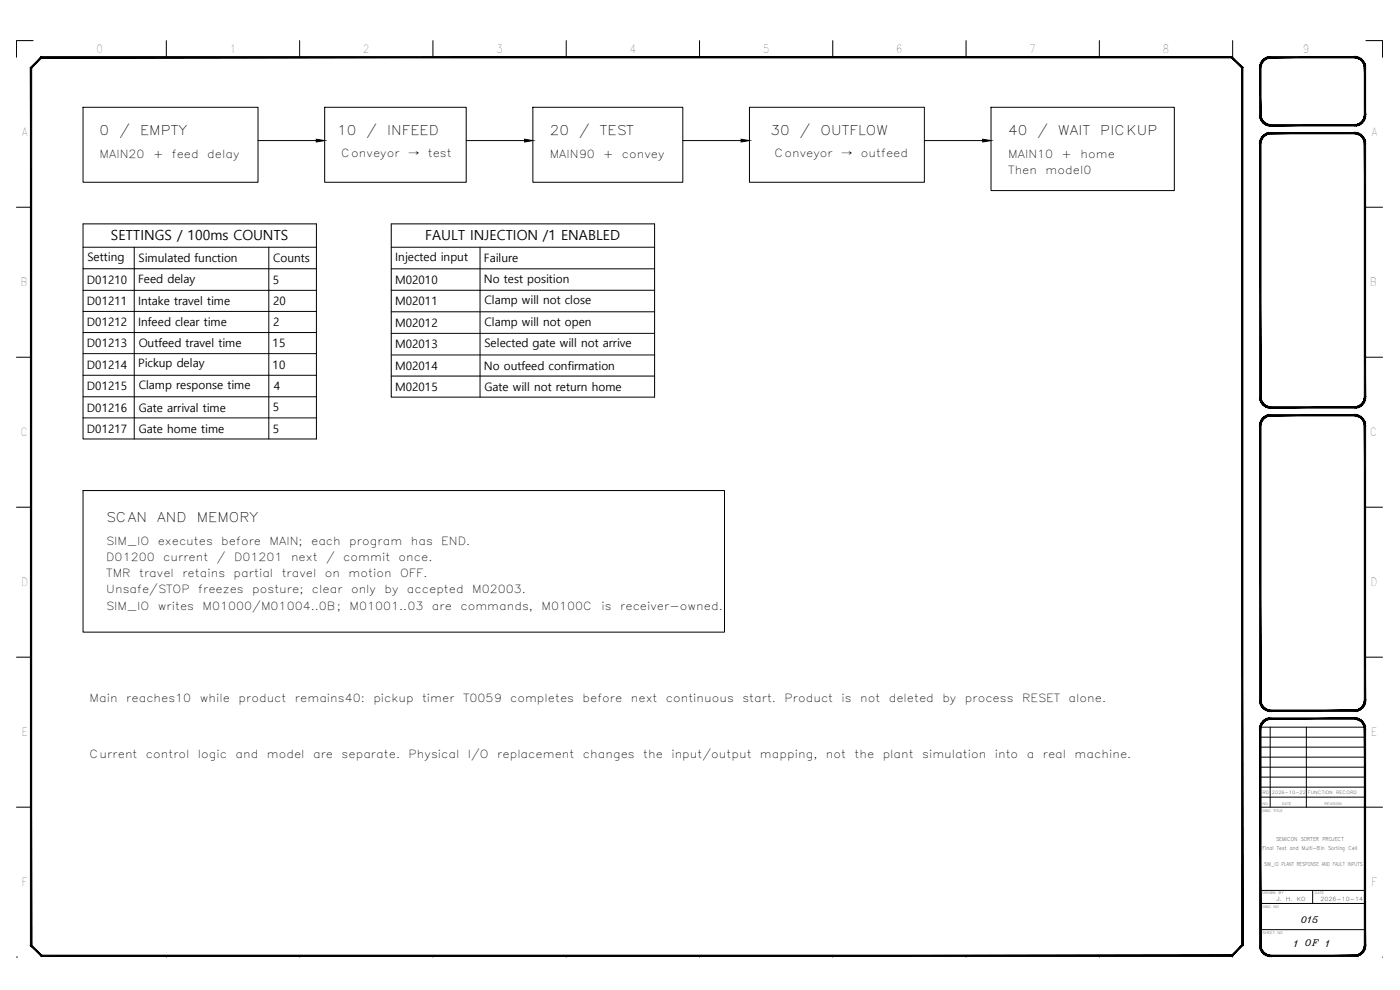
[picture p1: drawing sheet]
<svg xmlns="http://www.w3.org/2000/svg" width="420mm" height="297mm" viewBox="0 0 420 297" stroke-linecap="round" stroke-linejoin="round" font-family="sans-serif">
<g fill="none" stroke="#000" stroke-width=".3">
<path d="M9.9 12.2h-5v5M49.9 12.2v5M89.9 12.2v5M129.9 12.2v5M169.9 12.2v5M209.9 12.2v5M249.9 12.2v5M289.9 12.2v5M329.9 12.2v5M369.9 12.2v5M409.9 12.2h5v5M24.9 32.2h52.5v22.5h-52.5z"/>
<path d="M97.4 32.2h42.5v22.5h-42.5zM159.9 32.2h45v22.5h-45zM224.9 32.2h52.5v22.5h-52.5zM297.4 32.2h55v25h-55zM372.8 20.3v17.6M77.4 42.2h17.5M139.9 42.2h17.5M204.9 42.2h17.5M277.4 42.2h17.5M4.9 62.2h4.4M24.9 67.2h70.1v64.5h-70.1zM24.9 74.2h70.1"/>
<path d="M40.3 74.2v57.5M80.7 74.2v57.5M117.4 67.2h79.1v52h-79.1zM117.4 74.2h79.1M144.1 74.2v45M409.9 62.2h5M24.9 80.6h70.1M24.9 87.1h70.1M24.9 93.4h70.1M24.9 99.8h70.1M117.4 80.7h79.1M117.4 87.1h79.1"/>
<path d="M117.4 93.5h79.1M4.9 107.2h4.4M24.9 106.1h70.1M24.9 112.6h70.1M24.9 119.1h70.1M117.4 100h79.1M117.4 106.5h79.1M117.4 112.8h79.1M409.9 107.2h5M24.9 125.4h70.1M4.9 152.2h4.4M24.9 147.2h192.5v42.5h-192.5z"/>
<path d="M409.9 152.2h5M4.9 197.2h4.4M409.9 197.2h5M378.3 218.2h31.4M381.2 218.2v24M392.1 218.2v24M378.2 239.2h31.4M378.3 236.2h31.3M378.3 233.2h31.3M378.3 230.2h31.3M378.3 227.2h31.4M378.3 224.2h31.4"/>
<path d="M378.3 221.2h31.4M4.9 242.2h4.4M372.8 259.4v24.2M378.2 242.2h31.4M409.9 242.2h5M378.2 278.9h31.4M378.2 271.1h31.4M378.2 267.2h31.4M393.9 267.2v3.9M4.9 287.2h.1M49.9 286.8v.4M89.9 286.8v.4"/>
<path d="M129.9 286.8v.4M169.9 286.8v.4M209.9 286.8v.4M249.9 286.8v.4M289.9 286.8v.4M329.9 286.8v.4M369.9 286.5v.7M414.9 287.2h.1"/>
</g>
<g fill="#000" stroke="#000" stroke-width=".3">
<path d="M94.9 41.8l2.5 .4-2.5 .4zM157.4 41.8l2.5 .4-2.5 .4zM222.4 41.8l2.5 .4-2.5 .4zM294.9 41.8l2.5 .4-2.5 .4z"/>
<path d="M380.9 17h.5v.4zM380.9 17v.4h.5zM380.4 17.2l.5-.2v.4zM380.4 17.2l.1 .3 .4-.1zM379.9 17.3l.5-.1 .1 .3zM379.9 17.3l.2 .4 .4-.2zM379.4 17.6l.5-.3 .2 .4zM379.4 17.6l.3 .3 .4-.2zM379 18l.4-.4 .3 .3zM379 18l.3 .2 .4-.3zM379 18l.3 .2-.6 .2zM378.7 18.4l.3 .2 .3-.4zM378.7 18.4l.3 .2-.6 .2zM378.4 18.8l.4 .2 .2-.4zM378.4 18.8l.4 .2-.6 .3zM378.2 19.3l.4 .1 .2-.4zM378.2 19.3l.4 .1-.5 .4zM378.1 19.8l.4 .1 .1-.5zM378.1 19.8l.4 .1-.5 .4zM378.5 19.9l-.5 .4h.4z"/>
<path d="M381.4 17.4h25.1v-.4zM381.4 17h25.1l-25.1 .4z"/>
<path d="M378 34.5h.4l-.3 .5zM378.4 34.5l-.3 .5 .4-.1zM378.1 35l.4-.1-.3 .6zM378.5 34.9l-.3 .6 .4-.1zM378.2 35.5l.4-.1-.2 .6zM378.6 35.4l-.2 .6 .4-.2zM378.4 36l.4-.2-.1 .6zM378.8 35.8l-.1 .6 .3-.2zM378.7 36.4l.3-.2v.6zM379 36.2v.6l.3-.3zM379 36.8l.3-.3 .1 .7zM379.3 36.5l.1 .7 .3-.4zM379.7 36.8l.2 .6-.5-.2zM379.7 36.8l.2 .6 .2-.3zM380.1 37.1l.3 .5-.5-.2zM380.1 37.1l.3 .5 .1-.3zM380.5 37.3l.4 .5-.5-.2zM380.5 37.3l.4 .5v-.4zM380.9 37.4l.5 .4h-.5zM380.9 37.4l.5 .4v-.4z"/>
<path d="M378 20.3l.4 14.2v-14.2zM378 20.3l.4 14.2h-.4z"/>
<path d="M380.9 39.8h.5v.3zM380.9 39.8v.4l.5-.1zM380.4 39.9l.5-.1v.4zM380.4 39.9l.1 .4 .4-.1zM379.9 40.1l.5-.2 .1 .4zM379.9 40.1l.2 .4 .4-.2zM379.4 40.4l.5-.3 .2 .4zM379.4 40.4l.3 .3 .4-.2zM379 40.7l.4-.3 .3 .3zM379 40.7l.3 .3 .4-.3zM379 40.7l.3 .3-.6 .1zM378.7 41.1l.3 .3 .3-.4zM378.7 41.1l.3 .3-.6 .2zM378.4 41.6l.4 .2 .2-.4zM378.4 41.6l.4 .2-.6 .3zM378.2 42.1l.4 .1 .2-.4zM378.2 42.1l.4 .1-.5 .4zM378.1 42.6h.4l.1-.4zM378.1 42.6h.4l-.5 .5zM378.5 42.6l-.5 .5h.4z"/>
<path d="M381.4 37.8h25.1v-.4zM381.4 37.4h25.1l-25.1 .4z"/>
<path d="M406.5 37.4l.5 .4h-.5zM406.5 37.4l.5 .4v-.4zM407 37.4l.5 .2-.5 .2zM407 37.4l.5 .2-.1-.3zM407.4 37.3l.6 .1-.5 .2zM407.4 37.3l.6 .1-.2-.3zM407.8 37.1l.7 .1-.5 .2zM407.8 37.1l.7 .1-.3-.4zM408.2 36.8h.7l-.4 .4zM408.2 36.8h.7l-.3-.3zM408.6 36.5l.6-.1-.3 .4zM408.9 36.2l-.3 .3 .6-.1zM408.9 36.2l.6-.2-.3 .4zM409.1 35.8l-.2 .4 .6-.2zM409.1 35.8l.6-.3-.2 .5zM409.3 35.4l-.2 .4 .6-.3zM409.3 35.4l.5-.4-.1 .5zM409.4 34.9l-.1 .5 .5-.4zM409.8 34.5v.5l-.4-.1zM409.5 34.5l-.1 .4 .4-.4z"/>
<path d="M409.5 20.3l.3 14.2v-14.2zM409.5 20.3l.3 14.2h-.3z"/>
<path d="M409.8 19.8v.5h-.3zM409.4 19.9l.1 .4 .3-.5zM409.7 19.3l.1 .5-.4 .1zM409.3 19.4l.1 .5 .3-.6zM409.5 18.8l.2 .5-.4 .1zM409.1 19l.2 .4 .2-.6zM409.2 18.4l.3 .4-.4 .2zM408.9 18.6l.2 .4 .1-.6zM408.9 18l.3 .4-.3 .2zM408.9 18l-.3 .2 .3 .4zM408.5 17.6l.4 .4-.3 .2zM408.5 17.6l-.3 .3 .4 .3zM408 17.3l.5 .3-.3 .3zM408 17.3l-.2 .4 .4 .2zM407.5 17.2l.5 .1-.2 .4zM407.5 17.2l-.1 .3 .4 .2zM407 17l.5 .2-.1 .3zM407 17v.4l.4 .1zM406.5 17h.5v.4zM406.5 17v.4h.5z"/>
<path d="M378 43.1l.4 76v-76zM378 43.1l.4 76h-.4z"/>
<path d="M381.4 40.1h25.1v-.3zM381.4 39.8h25.1l-25.1 .3z"/>
<path d="M409.5 43.1l.3 76v-76zM409.5 43.1l.3 76h-.3z"/>
<path d="M409.8 42.6v.5h-.3zM409.4 42.6l.1 .5 .3-.5zM409.7 42.1l.1 .5h-.4zM409.3 42.2l.1 .4 .3-.5zM409.5 41.6l.2 .5-.4 .1zM409.1 41.8l.2 .4 .2-.6zM409.2 41.1l.3 .5-.4 .2zM408.9 41.4l.2 .4 .1-.7zM408.9 40.7l.3 .4-.3 .3zM408.9 40.7l-.3 .3 .3 .4zM408.5 40.4l.4 .3-.3 .3zM408.5 40.4l-.3 .3 .4 .3zM408 40.1l.5 .3-.3 .3zM408 40.1l-.2 .4 .4 .2zM407.5 39.9l.5 .2-.2 .4zM407.5 39.9l-.1 .4 .4 .2zM407 39.8l.5 .1-.1 .4zM407 39.8v.4l.4 .1zM406.5 39.8h.5v.4zM406.5 39.8v.3l.5 .1z"/>
<path d="M378 119.1h.4l-.3 .5zM378.4 119.1l-.3 .5h.4zM378.1 119.6h.4l-.3 .5zM378.5 119.6l-.3 .5 .4-.1zM378.2 120.1l.4-.1-.2 .6zM378.6 120l-.2 .6 .4-.2zM378.4 120.6l.4-.2-.1 .7zM378.8 120.4l-.1 .7 .3-.3zM378.7 121.1l.3-.3v.7zM379 120.8v.7l.3-.3zM379 121.5l.3-.3 .1 .6zM379.3 121.2l.1 .6 .3-.3zM379.7 121.5l.2 .6-.5-.3zM379.7 121.5l.2 .6 .2-.4zM380.1 121.7l.3 .6-.5-.2zM380.1 121.7l.3 .6 .1-.4zM380.5 121.9l.4 .5-.5-.1zM380.5 121.9l.4 .5v-.4zM380.9 122l.5 .4h-.5zM380.9 122l.5 .4v-.4z"/>
<path d="M378 127.7l.4 82.4v-82.4zM378 127.7l.4 82.4h-.4z"/>
<path d="M381.4 122v.4l25.1-.4zM381.4 122.4l25.1-.4v.4z"/>
<path d="M381.4 124.4v.4l25.1-.4zM381.4 124.8l25.1-.4v.4z"/>
<path d="M380.9 124.5l.5-.1v.4zM380.9 124.5v.3h.5zM380.4 124.6l.5-.1v.3zM380.4 124.6l.1 .3 .4-.1zM379.9 124.8l.5-.2 .1 .3zM379.9 124.8l.2 .3 .4-.2zM379.4 125l.5-.2 .2 .3zM379.4 125l.3 .4 .4-.3zM379 125.4l.4-.4 .3 .4zM379 125.4l.3 .3 .4-.3zM379 125.4l.3 .3-.6 .1zM378.7 125.8l.3 .2 .3-.3zM378.7 125.8l.3 .2-.6 .2zM378.4 126.2l.4 .2 .2-.4zM378.4 126.2l.4 .2-.6 .3zM378.2 126.7l.4 .1 .2-.4zM378.2 126.7l.4 .1-.5 .4zM378.1 127.2l.4 .1 .1-.5zM378.1 127.2l.4 .1-.5 .4zM378.5 127.3l-.5 .4h.4z"/>
<path d="M406.5 122l.5 .4h-.5zM406.5 122l.5 .4v-.4zM407 122l.5 .3-.5 .1zM407 122l.5 .3-.1-.4zM407.4 121.9l.6 .2-.5 .2zM407.4 121.9l.6 .2-.2-.4zM407.8 121.7l.7 .1-.5 .3zM407.8 121.7l.7 .1-.3-.3zM408.2 121.5h.7l-.4 .3zM408.2 121.5h.7l-.3-.3zM408.6 121.2l.6-.1-.3 .4zM408.9 120.8l-.3 .4 .6-.1zM408.9 120.8l.6-.2-.3 .5zM409.1 120.4l-.2 .4 .6-.2zM409.1 120.4l.6-.3-.2 .5zM409.3 120l-.2 .4 .6-.3zM409.3 120l.5-.4-.1 .5zM409.4 119.6l-.1 .4 .5-.4zM409.8 119.1v.5h-.4zM409.5 119.1l-.1 .5 .4-.5z"/>
<path d="M409.8 127.2v.5h-.3zM409.4 127.3l.1 .4 .3-.5zM409.7 126.7l.1 .5-.4 .1zM409.3 126.8l.1 .5 .3-.6zM409.5 126.2l.2 .5-.4 .1zM409.1 126.4l.2 .4 .2-.6zM409.2 125.8l.3 .4-.4 .2zM408.9 126l.2 .4 .1-.6zM408.9 125.4l.3 .4-.3 .2zM408.9 125.4l-.3 .3 .3 .3zM408.5 125l.4 .4-.3 .3zM408.5 125l-.3 .4 .4 .3zM408 124.8l.5 .2-.3 .4zM408 124.8l-.2 .3 .4 .3zM407.5 124.6l.5 .2-.2 .3zM407.5 124.6l-.1 .3 .4 .2zM407 124.5l.5 .1-.1 .3zM407 124.5v.3l.4 .1zM406.5 124.4l.5 .1v.3zM406.5 124.4v.4h.5z"/>
<path d="M409.5 127.7l.3 82.4v-82.4zM409.5 127.7l.3 82.4h-.3z"/>
<path d="M378 210.1h.4l-.3 .5zM378.4 210.1l-.3 .5h.4zM378.1 210.6h.4l-.3 .5zM378.5 210.6l-.3 .5 .4-.1zM378.2 211.1l.4-.1-.2 .6zM378.6 211l-.2 .6 .4-.2zM378.4 211.6l.4-.2-.1 .7zM378.8 211.4l-.1 .7 .3-.3zM378.7 212.1l.3-.3v.7zM379 211.8v.7l.3-.3zM379 212.5l.3-.3 .1 .6zM379.3 212.2l.1 .6 .3-.3zM379.7 212.5l.2 .6-.5-.3zM379.7 212.5l.2 .6 .2-.4zM380.1 212.7l.3 .6-.5-.2zM380.1 212.7l.3 .6 .1-.4zM380.5 212.9l.4 .5-.5-.1zM380.5 212.9l.4 .5v-.4zM380.9 213l.5 .4h-.5zM380.9 213l.5 .4v-.4z"/>
<path d="M378 218.7l.4 64.9v-64.9zM378 218.7l.4 64.9h-.4z"/>
<path d="M381.4 213v.4l25.1-.4zM381.4 213.4l25.1-.4v.4z"/>
<path d="M381.4 215.4v.4l25.1-.4zM381.4 215.8l25.1-.4v.4z"/>
<path d="M380.9 215.4h.5v.4zM380.9 215.4v.4h.5zM380.4 215.6l.5-.2v.4zM380.4 215.6l.1 .3 .4-.1zM379.9 215.8l.5-.2 .1 .3zM379.9 215.8l.2 .3 .4-.2zM379.4 216l.5-.2 .2 .3zM379.4 216l.3 .4 .4-.3zM379 216.4l.4-.4 .3 .4zM379 216.4l.3 .3 .4-.3zM379 216.4l.3 .3-.6 .1zM378.7 216.8l.3 .2 .3-.3zM378.7 216.8l.3 .2-.6 .2zM378.4 217.2l.4 .2 .2-.4zM378.4 217.2l.4 .2-.6 .3zM378.2 217.7l.4 .1 .2-.4zM378.2 217.7l.4 .1-.5 .4zM378.1 218.2l.4 .1 .1-.5zM378.1 218.2l.4 .1-.5 .4zM378.5 218.3l-.5 .4h.4z"/>
<path d="M406.5 213l.5 .4h-.5zM406.5 213l.5 .4v-.4zM407 213l.5 .3-.5 .1zM407 213l.5 .3-.1-.4zM407.4 212.9l.6 .2-.5 .2zM407.4 212.9l.6 .2-.2-.4zM407.8 212.7l.7 .1-.5 .3zM407.8 212.7l.7 .1-.3-.3zM408.2 212.5h.7l-.4 .3zM408.2 212.5h.7l-.3-.3zM408.6 212.2l.6-.1-.3 .4zM408.9 211.8l-.3 .4 .6-.1zM408.9 211.8l.6-.2-.3 .5zM409.1 211.4l-.2 .4 .6-.2zM409.1 211.4l.6-.3-.2 .5zM409.3 211l-.2 .4 .6-.3zM409.3 211l.5-.4-.1 .5zM409.4 210.6l-.1 .4 .5-.4zM409.8 210.1v.5h-.4zM409.5 210.1l-.1 .5 .4-.5z"/>
<path d="M409.8 218.2v.5h-.3zM409.4 218.3l.1 .4 .3-.5zM409.7 217.7l.1 .5-.4 .1zM409.3 217.8l.1 .5 .3-.6zM409.5 217.2l.2 .5-.4 .1zM409.1 217.4l.2 .4 .2-.6zM409.2 216.8l.3 .4-.4 .2zM408.9 217l.2 .4 .1-.6zM408.9 216.4l.3 .4-.3 .2zM408.9 216.4l-.3 .3 .3 .3zM408.5 216l.4 .4-.3 .3zM408.5 216l-.3 .4 .4 .3zM408 215.8l.5 .2-.3 .4zM408 215.8l-.2 .3 .4 .3zM407.5 215.6l.5 .2-.2 .3zM407.5 215.6l-.1 .3 .4 .2zM407 215.4l.5 .2-.1 .3zM407 215.4v.4l.4 .1zM406.5 215.4h.5v.4zM406.5 215.4v.4h.5z"/>
<path d="M409.5 218.7l.3 64.9v-64.9zM409.5 218.7l.3 64.9h-.3z"/>
<path d="M372.6 20.4v263.2l.4 .1zM372.6 20.4l.4-.2v263.5zM369.6 17.4l3 3 .4-.2zM369.8 17l3.2 3.2-3.4-2.8zM12.5 17.4h357.1l.2-.4zM12.4 17h357.4l-357.3 .4zM12.4 17l-2.9 3.4 3-3zM12.4 17l-2.9 3.4-.4-.2zM9.1 20.2l.4 263.4v-263.2zM9.1 20.2l.4 263.4-.4 .1zM9.1 283.7l3.4 2.9-3-3zM9.1 283.7l3.4 2.9-.1 .4zM12.5 286.6l-.1 .4 357.2-.4zM12.4 287l357.2-.4 .2 .4zM369.6 286.6l.2 .4 2.8-3.4zM372.6 283.6l.4 .1-3.2 3.3z"/>
<path d="M378 283.6h.4l-.3 .6zM378.4 283.6l-.3 .6 .4-.1zM378.1 284.2l.4-.1-.3 .6zM378.5 284.1l-.3 .6 .4-.1zM378.2 284.7l.4-.1-.2 .6zM378.6 284.6l-.2 .6 .4-.2zM378.4 285.2l.4-.2-.1 .6zM378.8 285l-.1 .6 .3-.2zM378.7 285.6l.3-.2v.6zM379 285.4v.6l.3-.3zM379 286l.3-.3 .1 .6zM379.3 285.7l.1 .6 .3-.3zM379.7 286l.2 .6-.5-.3zM379.7 286l.2 .6 .2-.3zM380.1 286.3l.3 .5-.5-.2zM380.1 286.3l.3 .5 .1-.4zM380.5 286.4l.4 .5-.5-.1zM380.5 286.4l.4 .5v-.4zM380.9 286.5l.5 .5-.5-.1zM380.9 286.5l.5 .5v-.4z"/>
<path d="M381.4 286.6v.4l25.1-.4zM381.4 287l25.1-.4v.4z"/>
<path d="M406.5 286.6l.5 .3-.5 .1zM406.5 286.6l.5 .3v-.4zM407 286.5l.5 .3-.5 .1zM407 286.5l.5 .3-.1-.4zM407.4 286.4l.6 .2-.5 .2zM407.4 286.4l.6 .2-.2-.3zM407.8 286.3h.7l-.5 .3zM407.8 286.3h.7l-.3-.3zM408.2 286h.7l-.4 .3zM408.2 286h.7l-.3-.3zM408.6 285.7l.6-.1-.3 .4zM408.9 285.4l-.3 .3 .6-.1zM408.9 285.4l.6-.2-.3 .4zM409.1 285l-.2 .4 .6-.2zM409.1 285l.6-.3-.2 .5zM409.3 284.6l-.2 .4 .6-.3zM409.3 284.6l.5-.4-.1 .5zM409.4 284.1l-.1 .5 .5-.4zM409.8 283.6v.6l-.4-.1zM409.5 283.6l-.1 .5 .4-.5z"/>
</g>
<g font-size="4.2">
<text x="33.3" y="72">SETTINGS / 100ms COUNTS</text>
<text x="127.6" y="72">FAULT INJECTION /1 ENABLED</text>
</g>
<g font-size="4">
<text x="29.9" y="40.5">0</text>
<text x="35.8" y="40.5">/</text>
<text x="42" y="40.5">EMPTY</text>
<text x="101.2" y="40.5">10</text>
<text x="110" y="40.5">/</text>
<text x="116.2" y="40.5">INFEED</text>
<text x="165" y="40.5">20</text>
<text x="173.8" y="40.5">/</text>
<text x="180" y="40.5">TEST</text>
<text x="231.3" y="40.5">30</text>
<text x="240.1" y="40.5">/</text>
<text x="246.3" y="40.5">OUTFLOW</text>
<text x="302.6" y="40.5">40</text>
<text x="311.4" y="40.5">/</text>
<text x="317.6" y="40.5">WAIT</text>
<text x="330.2" y="40.5">PICKUP</text>
<text x="31.9" y="156.5">SCAN</text>
<text x="47.2" y="156.5">AND</text>
<text x="59" y="156.5">MEMORY</text>
</g>
<g font-size="3.5">
<text x="26.2" y="78.3">Setting</text>
<text x="41.6" y="78.7">Simulated function</text>
<text x="82" y="78.6">Counts</text>
<text x="118.6" y="78.3">Injected input</text>
<text x="145.2" y="78.7">Failure</text>
<text x="26.1" y="85.1">D01210</text>
<text x="41.5" y="84.8">Feed delay</text>
<text x="81.9" y="85.1">5</text>
<text x="118.6" y="85.1">M02010</text>
<text x="145.2" y="84.8">No test position</text>
<text x="26.1" y="91.5">D01211</text>
<text x="41.5" y="91.6">Intake travel time</text>
<text x="82" y="91.5">20</text>
<text x="118.6" y="91.6">M02011</text>
<text x="145.4" y="91.2">Clamp will not close</text>
<text x="26.1" y="97.9">D01212</text>
<text x="41.5" y="97.9">Infeed clear time</text>
<text x="82" y="97.9">2</text>
<text x="118.6" y="98">M02012</text>
<text x="145.4" y="97.7">Clamp will not open</text>
<text x="26.1" y="104.2">D01213</text>
<text x="41.6" y="104.3">Outfeed travel time</text>
<text x="81.8" y="104.2">15</text>
<text x="118.6" y="104.5">M02013</text>
<text x="145.4" y="104.2">Selected gate will not arrive</text>
<text x="26.1" y="110.6">D01214</text>
<text x="41.5" y="110.3">Pickup delay</text>
<text x="81.8" y="110.6">10</text>
<text x="118.6" y="110.9">M02014</text>
<text x="145.2" y="111">No outfeed confirmation</text>
<text x="26.1" y="117.1">D01215</text>
<text x="41.6" y="116.7">Clamp response time</text>
<text x="82.2" y="117.1">4</text>
<text x="118.6" y="117.3">M02015</text>
<text x="145.4" y="117.3">Gate will not return home</text>
<text x="26.1" y="123.5">D01216</text>
<text x="41.6" y="123.5">Gate arrival time</text>
<text x="81.9" y="123.5">5</text>
<text x="26.1" y="129.8">D01217</text>
<text x="41.6" y="129.9">Gate home time</text>
<text x="81.9" y="129.8">5</text>
</g>
<g font-size="3.4">
<text x="29" y="15.9">0</text>
<text x="69.2" y="15.9">1</text>
<text x="109" y="15.9">2</text>
<text x="149" y="15.9">3</text>
<text x="189" y="16">4</text>
<text x="229" y="15.9">5</text>
<text x="269" y="15.9">6</text>
<text x="309" y="15.9">7</text>
<text x="349" y="15.9">8</text>
<text x="391" y="15.9">9</text>
<text x="6.4" y="40.9">A</text>
<text x="411.4" y="40.9">A</text>
<text x="29.9" y="47.5">MAIN20</text>
<text x="45.9" y="47.5">+</text>
<text x="51.6" y="47.5">feed</text>
<text x="62.2" y="47.5">delay</text>
<text x="102.4" y="47.2">Conveyor</text>
<text x="122.5" y="47.2">→</text>
<text x="128.4" y="47.2">test</text>
<text x="165" y="47.5">MAIN90</text>
<text x="181" y="47.5">+</text>
<text x="186.7" y="47.5">convey</text>
<text x="232.4" y="47.2">Conveyor</text>
<text x="252.5" y="47.2">→</text>
<text x="258.4" y="47.2">outfeed</text>
<text x="302.6" y="47.5">MAIN10</text>
<text x="318.6" y="47.5">+</text>
<text x="324.3" y="47.5">home</text>
<text x="302.6" y="52.3">Then</text>
<text x="313.8" y="52.3">model0</text>
<text x="6.3" y="85.9">B</text>
<text x="411.3" y="85.9">B</text>
<text x="6.3" y="130.9">C</text>
<text x="411.3" y="130.9">C</text>
<text x="31.9" y="163.5">SIM_IO</text>
<text x="47.3" y="163.5">executes</text>
<text x="66.4" y="163.5">before</text>
<text x="80.9" y="163.5">MAIN;</text>
<text x="93.4" y="163.5">each</text>
<text x="104.8" y="163.5">program</text>
<text x="123.3" y="163.5">has</text>
<text x="132.4" y="163.5">END.</text>
<text x="31.9" y="168.4">D01200</text>
<text x="31.9" y="173.2">TMR</text>
<text x="41.8" y="173.2">travel</text>
<text x="49" y="168.4">current</text>
<text x="54.7" y="173.2">retains</text>
<text x="65.1" y="168.4">/</text>
<text x="70.1" y="173.2">partial</text>
<text x="70.2" y="168.4">D01201</text>
<text x="84.6" y="173.2">travel</text>
<text x="87.3" y="168.4">next</text>
<text x="97.5" y="173.2">on</text>
<text x="97.8" y="168.4">/</text>
<text x="103" y="168.4">commit</text>
<text x="104.6" y="173.2">motion</text>
<text x="119.6" y="168.4">once.</text>
<text x="120.1" y="173.2">OFF.</text>
<text x="6.4" y="175.9">D</text>
<text x="31.9" y="178.1">Unsafe/STOP</text>
<text x="59.5" y="178.1">freezes</text>
<text x="75.7" y="178.1">posture;</text>
<text x="93.6" y="178.1">clear</text>
<text x="105.4" y="178.1">only</text>
<text x="115.4" y="178.1">by</text>
<text x="122.1" y="178.1">accepted</text>
<text x="141.7" y="178.1">M02003.</text>
<text x="411.4" y="175.9">D</text>
<text x="31.9" y="182.9">SIM_IO</text>
<text x="47.3" y="182.9">writes</text>
<text x="60.8" y="182.9">M01000/M01004..0B;</text>
<text x="104.9" y="182.9">M01001..03</text>
<text x="129.6" y="182.9">are</text>
<text x="138.2" y="182.9">commands,</text>
<text x="162.5" y="182.9">M0100C</text>
<text x="180.5" y="182.9">is</text>
<text x="186.1" y="182.9">receiver-owned.</text>
<text x="26.9" y="210.5">Main</text>
<text x="37.9" y="210.5">reaches10</text>
<text x="60" y="210.5">while</text>
<text x="71.6" y="210.5">product</text>
<text x="88.5" y="210.5">remains40:</text>
<text x="112" y="210.5">pickup</text>
<text x="126.7" y="210.5">timer</text>
<text x="139" y="210.5">T0059</text>
<text x="153.1" y="210.5">completes</text>
<text x="174.8" y="210.5">before</text>
<text x="189.3" y="210.5">next</text>
<text x="199.8" y="210.5">continuous</text>
<text x="222.8" y="210.5">start.</text>
<text x="235.4" y="210.5">Product</text>
<text x="252.6" y="210.5">is</text>
<text x="258.2" y="210.5">not</text>
<text x="266.7" y="210.5">deleted</text>
<text x="282.8" y="210.5">by</text>
<text x="289.6" y="210.5">process</text>
<text x="306.7" y="210.5">RESET</text>
<text x="320.7" y="210.5">alone.</text>
<text x="6.5" y="220.9">E</text>
<text x="411.5" y="220.9">E</text>
<text x="26.9" y="227.5">Current</text>
<text x="43.8" y="227.5">control</text>
<text x="59.4" y="227.5">logic</text>
<text x="70.7" y="227.5">and</text>
<text x="80.1" y="227.5">model</text>
<text x="94" y="227.5">are</text>
<text x="102.5" y="227.5">separate.</text>
<text x="122.6" y="227.5">Physical</text>
<text x="140.4" y="227.5">I/O</text>
<text x="149.2" y="227.5">replacement</text>
<text x="174.9" y="227.5">changes</text>
<text x="193" y="227.5">the</text>
<text x="201.5" y="227.5">input/output</text>
<text x="228.1" y="227.5">mapping,</text>
<text x="247.9" y="227.5">not</text>
<text x="256.4" y="227.5">the</text>
<text x="264.9" y="227.5">plant</text>
<text x="276.8" y="227.5">simulation</text>
<text x="298.6" y="227.5">into</text>
<text x="308.1" y="227.5">a</text>
<text x="312.9" y="227.5">real</text>
<text x="322.5" y="227.5">machine.</text>
<text x="6.6" y="265.9">F</text>
<text x="411.6" y="265.9">F</text>
</g>
<g font-size="2.7">
<text x="390.5" y="276.8">015</text>
<text x="388.4" y="284">1</text>
<text x="391.7" y="283.9">OF</text>
<text x="397.9" y="284">1</text>
</g>
<g font-size="1.7">
<text x="383.1" y="270.3">J.</text>
<text x="385.9" y="270.3">H.</text>
<text x="389.2" y="270.3">KO</text>
<text x="396.3" y="270.3">2026-10-14</text>
</g>
<g font-size="1.6">
<text x="378.9" y="254.9">Final Test and Multi-Bin Sorting Cell</text>
<text x="383" y="252.4">SEMICON SORTER PROJECT</text>
<text x="379.4" y="260">SIM_IO PLANT RESPONSE AND FAULT INPUTS</text>
</g>
<g font-size="1.3">
<text x="378.8" y="238.2">R0</text>
<text x="381.7" y="238.2">2026-10-22</text>
<text x="392.5" y="238.3">FUNCTION</text>
<text x="401" y="238.3">RECORD</text>
</g>
<g font-size="1.1">
<text x="378.9" y="243.5">DWG</text>
<text x="378.9" y="241.5">NO.</text>
<text x="382.2" y="243.5">TITLE</text>
<text x="384.8" y="241.5">DATE</text>
<text x="397.5" y="241.5">REVISION</text>
<text x="378.9" y="268.3">DRAWN</text>
<text x="383.7" y="268.3">BY</text>
<text x="394.6" y="268.3">DATE</text>
<text x="378.9" y="272.5">DWG</text>
<text x="382.2" y="272.5">NO</text>
<text x="378.9" y="280.2">SHEET</text>
<text x="383.4" y="280.2">NO</text>
</g>
</svg>
